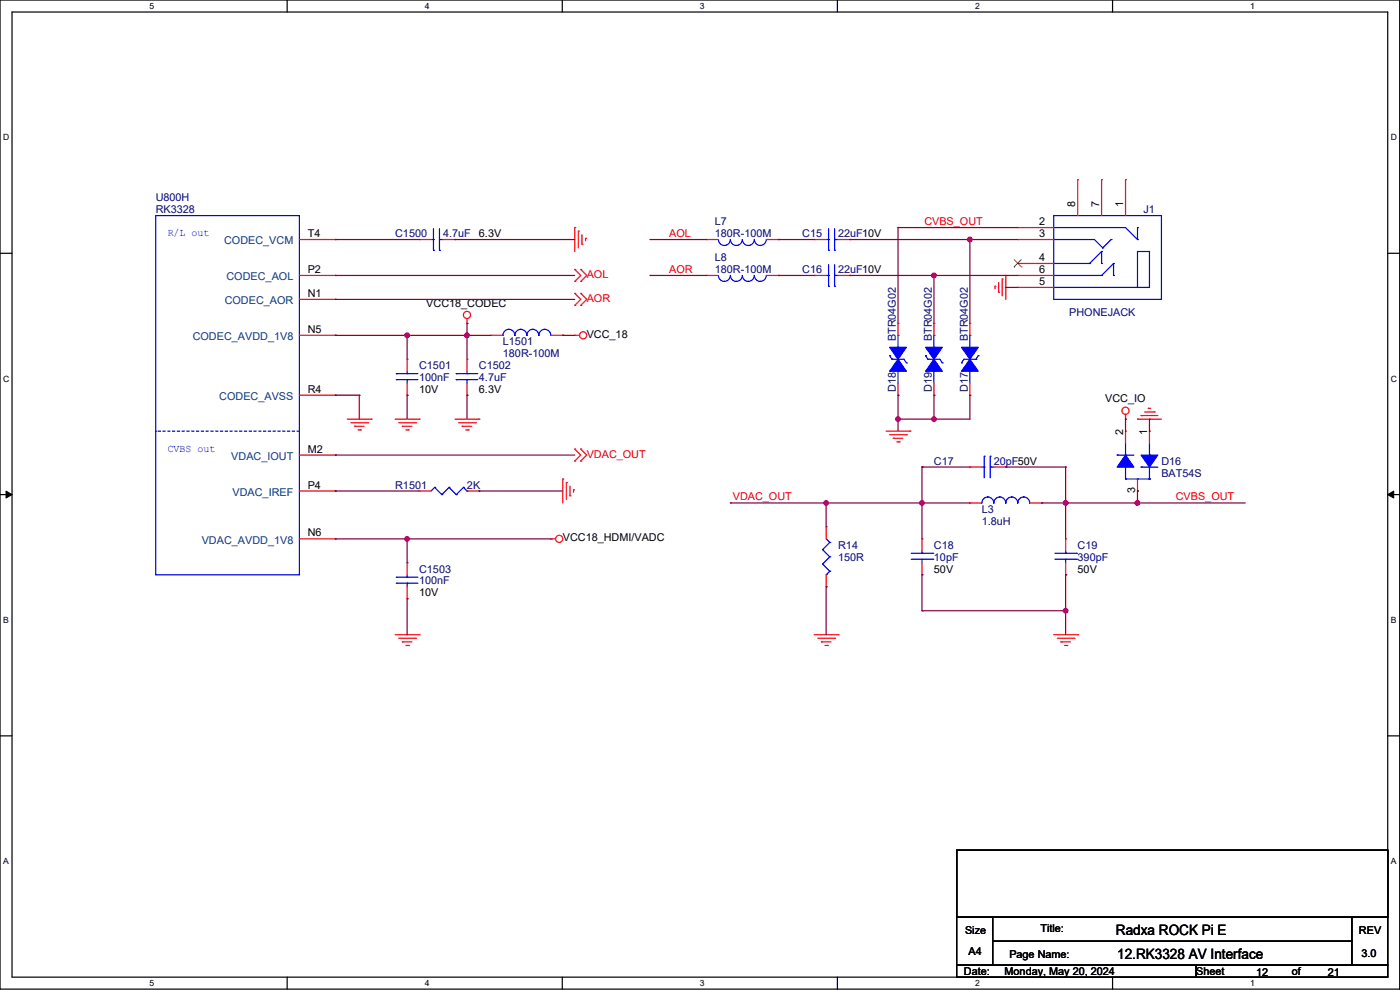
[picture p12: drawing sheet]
<svg xmlns="http://www.w3.org/2000/svg" width="594mm" height="420mm" viewBox="0 0 594 420" stroke-linecap="round" stroke-linejoin="round" font-family="sans-serif">
<path d="M0 0h593.9v419.6h-593.9zM5.1 5.1h583.7v409.4h-583.7z" fill="none" stroke="#000" stroke-width=".51"/>
<g fill="#fff">
<path d="M63.5 .5h2v4.1h-2z"/>
<path d="M63.5 415.1h2v4h-2z"/>
</g>
<path d="M121.8 0v5.1M121.8 414.5v5.1" fill="none" stroke="#000" stroke-width=".51"/>
<g fill="#fff">
<path d="M180.2 .5h2v4.1h-2z"/>
<path d="M180.2 415.1h2v4h-2z"/>
</g>
<path d="M238.6 0v5.1M238.6 414.5v5.1" fill="none" stroke="#000" stroke-width=".51"/>
<g fill="#fff">
<path d="M296.9 .5h2.1v4.1h-2.1z"/>
<path d="M296.9 415.1h2.1v4h-2.1z"/>
</g>
<path d="M355.3 0v5.1M355.3 414.5v5.1" fill="none" stroke="#000" stroke-width=".51"/>
<g fill="#fff">
<path d="M413.7 .5h2v4.1h-2z"/>
<path d="M413.7 415.1h2v4h-2z"/>
</g>
<path d="M472 0v5.1M472 414.5v5.1" fill="none" stroke="#000" stroke-width=".51"/>
<g fill="#fff">
<path d="M530.4 .5h2v4.1h-2z"/>
<path d="M530.4 415.1h2v4h-2z"/>
<path d="M1.3 56.3h2.6v4h-2.6z"/>
<path d="M590.1 56.3h2.6v4h-2.6z"/>
<path d="M1.3 158.6h2.6v4.1h-2.6z"/>
<path d="M590.1 158.6h2.6v4.1h-2.6z"/>
</g>
<path d="M0 107.5h5.1M588.8 107.5h5.1" fill="none" stroke="#000" stroke-width=".51"/>
<g fill="#fff">
<path d="M1.3 261h2.4v4.1h-2.4z"/>
<path d="M590.1 261h2.4v4.1h-2.4z"/>
</g>
<path d="M0 209.8h5.1M588.8 209.8h5.1" fill="none" stroke="#000" stroke-width=".51"/>
<path d="M2.6 208.3l2.5 1.5-2.5 1.5zM588.8 209.8l2.5-1.5v3z" fill="#000" stroke="#000" stroke-width=".42"/>
<g fill="#fff">
<path d="M1.3 363.4h2.4v4h-2.4z"/>
<path d="M590.1 363.4h2.4v4h-2.4z"/>
</g>
<path d="M0 312.2h5.1M588.8 312.2h5.1" fill="none" stroke="#000" stroke-width=".51"/>
<path d="M238.8 203.2v10.2" fill="none" stroke="#f00" stroke-width=".51"/>
<circle cx="238.8" cy="203.2" r=".25" fill="#f00"/>
<path d="M240.3 204.7v7.2" fill="none" stroke="#f00" stroke-width=".51"/>
<circle cx="240.3" cy="204.7" r=".25" fill="#f00"/>
<path d="M241.8 206.3v4" fill="none" stroke="#f00" stroke-width=".51"/>
<circle cx="241.8" cy="210.3" r=".25" fill="#f00"/>
<path d="M243.4 207.8v1" fill="none" stroke="#f00" stroke-width=".51"/>
<circle cx="243.4" cy="207.8" r=".25" fill="#f00"/>
<path d="M167.7 269.3h10.1" fill="none" stroke="#f00" stroke-width=".51"/>
<circle cx="177.8" cy="269.3" r=".25" fill="#f00"/>
<path d="M169.2 270.8h7.1" fill="none" stroke="#f00" stroke-width=".51"/>
<circle cx="176.3" cy="270.8" r=".25" fill="#f00"/>
<path d="M170.7 272.3h4.1" fill="none" stroke="#f00" stroke-width=".51"/>
<circle cx="170.7" cy="272.3" r=".25" fill="#f00"/>
<path d="M172.2 273.8h1" fill="none" stroke="#f00" stroke-width=".51"/>
<circle cx="173.2" cy="273.8" r=".25" fill="#f00"/>
<path d="M167.7 177.8h10.1" fill="none" stroke="#f00" stroke-width=".51"/>
<circle cx="177.8" cy="177.8" r=".25" fill="#f00"/>
<path d="M169.2 179.3h7.1" fill="none" stroke="#f00" stroke-width=".51"/>
<circle cx="176.3" cy="179.3" r=".25" fill="#f00"/>
<path d="M170.7 180.9h4.1" fill="none" stroke="#f00" stroke-width=".51"/>
<circle cx="170.7" cy="180.9" r=".25" fill="#f00"/>
<path d="M172.2 182.4h1" fill="none" stroke="#f00" stroke-width=".51"/>
<circle cx="173.2" cy="182.4" r=".25" fill="#f00"/>
<path d="M193.1 177.8h10.1" fill="none" stroke="#f00" stroke-width=".51"/>
<circle cx="203.2" cy="177.8" r=".25" fill="#f00"/>
<path d="M194.6 179.3h7.1" fill="none" stroke="#f00" stroke-width=".51"/>
<circle cx="201.7" cy="179.3" r=".25" fill="#f00"/>
<path d="M196.1 180.9h4.1" fill="none" stroke="#f00" stroke-width=".51"/>
<circle cx="196.1" cy="180.9" r=".25" fill="#f00"/>
<path d="M197.6 182.4h1" fill="none" stroke="#f00" stroke-width=".51"/>
<circle cx="198.6" cy="182.4" r=".25" fill="#f00"/>
<path d="M147.3 177.8h10.2" fill="none" stroke="#f00" stroke-width=".51"/>
<circle cx="157.5" cy="177.8" r=".25" fill="#f00"/>
<path d="M148.9 179.3h7.1" fill="none" stroke="#f00" stroke-width=".51"/>
<circle cx="156" cy="179.3" r=".25" fill="#f00"/>
<path d="M150.4 180.9h4.1" fill="none" stroke="#f00" stroke-width=".51"/>
<circle cx="150.4" cy="180.9" r=".25" fill="#f00"/>
<path d="M151.9 182.4h1" fill="none" stroke="#f00" stroke-width=".51"/>
<circle cx="152.9" cy="182.4" r=".25" fill="#f00"/>
<path d="M243.9 96.5v10.2" fill="none" stroke="#f00" stroke-width=".51"/>
<circle cx="243.9" cy="96.5" r=".25" fill="#f00"/>
<path d="M245.4 98.1v7.1" fill="none" stroke="#f00" stroke-width=".51"/>
<circle cx="245.4" cy="98.1" r=".25" fill="#f00"/>
<path d="M246.9 99.6v4.1" fill="none" stroke="#f00" stroke-width=".51"/>
<circle cx="246.9" cy="103.7" r=".25" fill="#f00"/>
<path d="M248.4 101.1v1" fill="none" stroke="#f00" stroke-width=".51"/>
<circle cx="248.4" cy="101.1" r=".25" fill="#f00"/>
<path d="M243.9 142.3h2" fill="none" stroke="#f00" stroke-width=".51"/>
<circle cx="243.9" cy="142.3" r=".25" fill="#f00"/>
<g fill="none" stroke="#f00" stroke-width=".51">
<path d="M198.1 135.1v2.1"/>
<circle cx="247.4" cy="142.3" r="1.51"/>
</g>
<circle cx="198.1" cy="137.2" r=".25" fill="#f00"/>
<g fill="none" stroke="#f00" stroke-width=".51">
<path d="M233.7 228.6h2"/>
<circle cx="198.1" cy="133.6" r="1.51"/>
</g>
<circle cx="233.7" cy="228.6" r=".25" fill="#f00"/>
<g fill="none" stroke="#f00" stroke-width=".51">
<path d="M426.7 116.9v10.1"/>
<circle cx="237.2" cy="228.6" r="1.51"/>
</g>
<circle cx="426.7" cy="116.9" r=".25" fill="#f00"/>
<path d="M425.2 118.4v7.1" fill="none" stroke="#f00" stroke-width=".51"/>
<circle cx="425.2" cy="118.4" r=".25" fill="#f00"/>
<path d="M423.7 119.9v4.1" fill="none" stroke="#f00" stroke-width=".51"/>
<circle cx="423.7" cy="124" r=".25" fill="#f00"/>
<path d="M422.2 121.4v1" fill="none" stroke="#f00" stroke-width=".51"/>
<circle cx="422.2" cy="121.4" r=".25" fill="#f00"/>
<path d="M482.6 177.8h10.2" fill="none" stroke="#f00" stroke-width=".51"/>
<circle cx="482.6" cy="177.8" r=".25" fill="#f00"/>
<path d="M484.1 176.3h7.2" fill="none" stroke="#f00" stroke-width=".51"/>
<circle cx="484.1" cy="176.3" r=".25" fill="#f00"/>
<path d="M485.7 174.8h4" fill="none" stroke="#f00" stroke-width=".51"/>
<circle cx="489.7" cy="174.8" r=".25" fill="#f00"/>
<path d="M487.2 173.2h1" fill="none" stroke="#f00" stroke-width=".51"/>
<circle cx="487.2" cy="173.2" r=".25" fill="#f00"/>
<path d="M477.5 175.8v2" fill="none" stroke="#f00" stroke-width=".51"/>
<circle cx="477.5" cy="177.8" r=".25" fill="#f00"/>
<g fill="none" stroke="#f00" stroke-width=".51">
<path d="M447.1 269.3h10.1"/>
<circle cx="477.5" cy="174.3" r="1.51"/>
</g>
<circle cx="457.2" cy="269.3" r=".25" fill="#f00"/>
<path d="M448.6 270.8h7.1" fill="none" stroke="#f00" stroke-width=".51"/>
<circle cx="455.7" cy="270.8" r=".25" fill="#f00"/>
<path d="M450.1 272.3h4.1" fill="none" stroke="#f00" stroke-width=".51"/>
<circle cx="450.1" cy="272.3" r=".25" fill="#f00"/>
<path d="M451.6 273.8h1" fill="none" stroke="#f00" stroke-width=".51"/>
<circle cx="452.6" cy="273.8" r=".25" fill="#f00"/>
<path d="M345.5 269.3h10.1" fill="none" stroke="#f00" stroke-width=".51"/>
<circle cx="355.6" cy="269.3" r=".25" fill="#f00"/>
<path d="M347 270.8h7.1" fill="none" stroke="#f00" stroke-width=".51"/>
<circle cx="354.1" cy="270.8" r=".25" fill="#f00"/>
<path d="M348.5 272.3h4.1" fill="none" stroke="#f00" stroke-width=".51"/>
<circle cx="348.5" cy="272.3" r=".25" fill="#f00"/>
<path d="M350 273.8h1" fill="none" stroke="#f00" stroke-width=".51"/>
<circle cx="351" cy="273.8" r=".25" fill="#f00"/>
<path d="M375.9 182.9h10.2" fill="none" stroke="#f00" stroke-width=".51"/>
<circle cx="386.1" cy="182.9" r=".25" fill="#f00"/>
<path d="M377.5 184.4h7.1" fill="none" stroke="#f00" stroke-width=".51"/>
<circle cx="384.6" cy="184.4" r=".25" fill="#f00"/>
<path d="M379 185.9h4.1" fill="none" stroke="#f00" stroke-width=".51"/>
<circle cx="379" cy="185.9" r=".25" fill="#f00"/>
<path d="M380.5 187.5h1" fill="none" stroke="#f00" stroke-width=".51"/>
<circle cx="381.5" cy="187.5" r=".25" fill="#f00"/>
<path d="M248.9 116.9l-2.5 2.5" fill="none" stroke="#f00" stroke-width=".51"/>
<circle cx="246.4" cy="119.4" r=".25" fill="#f00"/>
<path d="M246.4 114.3l2.5 2.6" fill="none" stroke="#f00" stroke-width=".51"/>
<circle cx="246.4" cy="114.3" r=".25" fill="#f00"/>
<path d="M246.4 116.9l-2.5 2.5" fill="none" stroke="#f00" stroke-width=".51"/>
<circle cx="243.9" cy="119.4" r=".25" fill="#f00"/>
<path d="M243.9 114.3l2.5 2.6" fill="none" stroke="#f00" stroke-width=".51"/>
<circle cx="243.9" cy="114.3" r=".25" fill="#f00"/>
<path d="M248.9 127l-2.5 2.6" fill="none" stroke="#f00" stroke-width=".51"/>
<circle cx="246.4" cy="129.6" r=".25" fill="#f00"/>
<path d="M246.4 124.5l2.5 2.5" fill="none" stroke="#f00" stroke-width=".51"/>
<circle cx="246.4" cy="124.5" r=".25" fill="#f00"/>
<path d="M246.4 127l-2.5 2.6" fill="none" stroke="#f00" stroke-width=".51"/>
<circle cx="243.9" cy="129.6" r=".25" fill="#f00"/>
<path d="M243.9 124.5l2.5 2.5" fill="none" stroke="#f00" stroke-width=".51"/>
<circle cx="243.9" cy="124.5" r=".25" fill="#f00"/>
<path d="M248.9 193.1l-2.5 2.5" fill="none" stroke="#f00" stroke-width=".51"/>
<circle cx="246.4" cy="195.6" r=".25" fill="#f00"/>
<path d="M246.4 190.5l2.5 2.6" fill="none" stroke="#f00" stroke-width=".51"/>
<circle cx="246.4" cy="190.5" r=".25" fill="#f00"/>
<path d="M246.4 193.1l-2.5 2.5" fill="none" stroke="#f00" stroke-width=".51"/>
<circle cx="243.9" cy="195.6" r=".25" fill="#f00"/>
<path d="M243.9 190.5l2.5 2.6" fill="none" stroke="#f00" stroke-width=".51"/>
<circle cx="243.9" cy="190.5" r=".25" fill="#f00"/>
<path d="M405.9 360.7h182.9v28.4h-182.9zM405.9 389.1h15.3v20.4h-15.3zM421.2 389.1h152.4v10.2h-152.4zM421.2 399.3h152.4v10.2h-152.4zM573.6 389.1h15.2v20.4h-15.2zM405.9 409.5h101.6v5h-101.6zM507.5 409.5h81.3v5h-81.3z" fill="none" stroke="#000" stroke-width=".51"/>
<path d="M350.5 116.9h1.1" fill="none" stroke="#00f" stroke-width=".51"/>
<circle cx="351.6" cy="116.9" r=".25" fill="#00f"/>
<path d="M354.1 112.3v9.1" fill="none" stroke="#00f" stroke-width=".51"/>
<circle cx="354.1" cy="121.4" r=".25" fill="#00f"/>
<path d="M351.6 112.3v9.1" fill="none" stroke="#00f" stroke-width=".51"/>
<circle cx="351.6" cy="121.4" r=".25" fill="#00f"/>
<path d="M354.1 116.9h1.5" fill="none" stroke="#00f" stroke-width=".51"/>
<circle cx="354.1" cy="116.9" r=".25" fill="#00f"/>
<path d="M345.5 116.9h5" fill="none" stroke="#f00" stroke-width=".51"/>
<circle cx="345.5" cy="116.9" r=".25" fill="#f00"/>
<path d="M355.6 116.9h5.1" fill="none" stroke="#f00" stroke-width=".51"/>
<circle cx="360.7" cy="116.9" r=".25" fill="#f00"/>
<path d="M172.7 243.9v1" fill="none" stroke="#00f" stroke-width=".51"/>
<circle cx="172.7" cy="244.9" r=".25" fill="#00f"/>
<path d="M168.2 247.4h9.1" fill="none" stroke="#00f" stroke-width=".51"/>
<circle cx="168.2" cy="247.4" r=".25" fill="#00f"/>
<path d="M168.2 244.9h9.1" fill="none" stroke="#00f" stroke-width=".51"/>
<circle cx="168.2" cy="244.9" r=".25" fill="#00f"/>
<path d="M172.7 247.4v1.5" fill="none" stroke="#00f" stroke-width=".51"/>
<circle cx="172.7" cy="247.4" r=".25" fill="#00f"/>
<path d="M172.7 238.8v5.1" fill="none" stroke="#f00" stroke-width=".51"/>
<circle cx="172.7" cy="238.8" r=".25" fill="#f00"/>
<path d="M172.7 248.9v5.1" fill="none" stroke="#f00" stroke-width=".51"/>
<circle cx="172.7" cy="254" r=".25" fill="#f00"/>
<path d="M172.7 157.5v1" fill="none" stroke="#00f" stroke-width=".51"/>
<circle cx="172.7" cy="158.5" r=".25" fill="#00f"/>
<path d="M168.2 161.1h9.1" fill="none" stroke="#00f" stroke-width=".51"/>
<circle cx="168.2" cy="161.1" r=".25" fill="#00f"/>
<path d="M168.2 158.5h9.1" fill="none" stroke="#00f" stroke-width=".51"/>
<circle cx="168.2" cy="158.5" r=".25" fill="#00f"/>
<path d="M172.7 161.1v1.5" fill="none" stroke="#00f" stroke-width=".51"/>
<circle cx="172.7" cy="161.1" r=".25" fill="#00f"/>
<path d="M172.7 152.4v5.1" fill="none" stroke="#f00" stroke-width=".51"/>
<circle cx="172.7" cy="152.4" r=".25" fill="#f00"/>
<path d="M172.7 162.6v5.1" fill="none" stroke="#f00" stroke-width=".51"/>
<circle cx="172.7" cy="167.7" r=".25" fill="#f00"/>
<path d="M447.1 121.9h35.5" fill="none" stroke="#00f" stroke-width=".51"/>
<circle cx="447.1" cy="121.9" r=".25" fill="#00f"/>
<path d="M447.1 111.8h15.2" fill="none" stroke="#00f" stroke-width=".51"/>
<circle cx="462.3" cy="111.8" r=".25" fill="#00f"/>
<path d="M447.1 96.5h30.4" fill="none" stroke="#00f" stroke-width=".51"/>
<circle cx="447.1" cy="96.5" r=".25" fill="#00f"/>
<path d="M447.1 101.6h17.2" fill="none" stroke="#00f" stroke-width=".51"/>
<circle cx="447.1" cy="101.6" r=".25" fill="#00f"/>
<path d="M464.3 101.6l3.6 3.6" fill="none" stroke="#00f" stroke-width=".51"/>
<circle cx="467.9" cy="105.2" r=".25" fill="#00f"/>
<path d="M471.4 101.6l-3.5 3.6" fill="none" stroke="#00f" stroke-width=".51"/>
<circle cx="471.4" cy="101.6" r=".25" fill="#00f"/>
<path d="M447.1 91.5h45.7v35.5h-45.7zM447.1 116.9h20.3M482.6 106.7h5.1v15.2h-5.1z" fill="none" stroke="#00f" stroke-width=".51"/>
<circle cx="467.4" cy="116.9" r=".25" fill="#00f"/>
<path d="M472.5 111.8l-5.1 5.1" fill="none" stroke="#00f" stroke-width=".51"/>
<circle cx="472.5" cy="111.8" r=".25" fill="#00f"/>
<path d="M472.5 111.8v5.1" fill="none" stroke="#00f" stroke-width=".51"/>
<circle cx="472.5" cy="116.9" r=".25" fill="#00f"/>
<path d="M477.5 96.5l5.1 5.1" fill="none" stroke="#00f" stroke-width=".51"/>
<circle cx="482.6" cy="101.6" r=".25" fill="#00f"/>
<path d="M482.6 96.5v5.1" fill="none" stroke="#00f" stroke-width=".51"/>
<circle cx="482.6" cy="96.5" r=".25" fill="#00f"/>
<path d="M467.4 106.7l-5.1 5.1" fill="none" stroke="#00f" stroke-width=".51"/>
<circle cx="467.4" cy="106.7" r=".25" fill="#00f"/>
<path d="M467.4 106.7v5.1" fill="none" stroke="#00f" stroke-width=".51"/>
<circle cx="467.4" cy="111.8" r=".25" fill="#00f"/>
<path d="M431.8 111.8h15.3" fill="none" stroke="#f00" stroke-width=".51"/>
<circle cx="431.8" cy="111.8" r=".25" fill="#f00"/>
<path d="M430.2 113.3h.1M430.2 110.1l3.2 3.2M433.4 113.3h.1M433.4 110.1l-3.2 3.2" fill="none" stroke="#804000" stroke-width=".42"/>
<path d="M431.8 121.9h15.3" fill="none" stroke="#f00" stroke-width=".51"/>
<circle cx="431.8" cy="121.9" r=".25" fill="#f00"/>
<path d="M431.8 101.6h15.3" fill="none" stroke="#f00" stroke-width=".51"/>
<circle cx="431.8" cy="101.6" r=".25" fill="#f00"/>
<path d="M431.8 116.9h15.3" fill="none" stroke="#f00" stroke-width=".51"/>
<circle cx="431.8" cy="116.9" r=".25" fill="#f00"/>
<path d="M431.8 96.5h15.3" fill="none" stroke="#f00" stroke-width=".51"/>
<circle cx="431.8" cy="96.5" r=".25" fill="#f00"/>
<path d="M477.5 76.2v15.3" fill="none" stroke="#f00" stroke-width=".51"/>
<circle cx="477.5" cy="76.2" r=".25" fill="#f00"/>
<path d="M467.4 76.2v15.3" fill="none" stroke="#f00" stroke-width=".51"/>
<circle cx="467.4" cy="76.2" r=".25" fill="#f00"/>
<path d="M457.2 76.2v15.3" fill="none" stroke="#f00" stroke-width=".51"/>
<circle cx="457.2" cy="76.2" r=".25" fill="#f00"/>
<path d="M213.4 142.3a2.53 2.53 0 0 1 2.5-2.6 2.53 2.53 0 0 1 2.5 2.6M218.5 142.3a2.53 2.53 0 0 1 2.5-2.6 2.53 2.53 0 0 1 2.5 2.6 2.53 2.53 0 0 1 2.6-2.6 2.53 2.53 0 0 1 2.5 2.6 2.53 2.53 0 0 1 2.6-2.6 2.53 2.53 0 0 1 2.5 2.6" fill="none" stroke="#00f" stroke-width=".51"/>
<path d="M233.7 142.3h5.1" fill="none" stroke="#f00" stroke-width=".51"/>
<circle cx="238.8" cy="142.3" r=".25" fill="#f00"/>
<path d="M208.3 142.3h5.1" fill="none" stroke="#f00" stroke-width=".51"/>
<circle cx="208.3" cy="142.3" r=".25" fill="#f00"/>
<path d="M452.1 233.7v1" fill="none" stroke="#00f" stroke-width=".51"/>
<circle cx="452.1" cy="234.7" r=".25" fill="#00f"/>
<path d="M447.6 237.3h9.1" fill="none" stroke="#00f" stroke-width=".51"/>
<circle cx="456.7" cy="237.3" r=".25" fill="#00f"/>
<path d="M447.6 234.7h9.1" fill="none" stroke="#00f" stroke-width=".51"/>
<circle cx="456.7" cy="234.7" r=".25" fill="#00f"/>
<path d="M452.1 237.3v1.5" fill="none" stroke="#00f" stroke-width=".51"/>
<circle cx="452.1" cy="237.3" r=".25" fill="#00f"/>
<path d="M452.1 228.6v5.1" fill="none" stroke="#f00" stroke-width=".51"/>
<circle cx="452.1" cy="228.6" r=".25" fill="#f00"/>
<path d="M452.1 238.8v5.1" fill="none" stroke="#f00" stroke-width=".51"/>
<circle cx="452.1" cy="243.9" r=".25" fill="#f00"/>
<path d="M409 152.4h5" fill="none" stroke="#00f" stroke-width=".51"/>
<circle cx="414" cy="152.4" r=".25" fill="#00f"/>
<path d="M411.5 157.5v5.1" fill="none" stroke="#00f" stroke-width=".51"/>
<circle cx="411.5" cy="157.5" r=".25" fill="#00f"/>
<path d="M411.5 142.3v5" fill="none" stroke="#00f" stroke-width=".51"/>
<circle cx="411.5" cy="142.3" r=".25" fill="#00f"/>
<path d="M411.5 152.4l3.6 5.1h-7.2z" fill-rule="evenodd" fill="#00f" stroke="#00f" stroke-width=".51"/>
<path d="M409 152.4l-1.1 1.5" fill="none" stroke="#00f" stroke-width=".51"/>
<circle cx="407.9" cy="153.9" r=".25" fill="#00f"/>
<path d="M415.1 150.9l-1.1 1.5" fill="none" stroke="#00f" stroke-width=".51"/>
<circle cx="415.1" cy="150.9" r=".25" fill="#00f"/>
<path d="M407.9 147.3h7.2l-3.6 5.1z" fill-rule="evenodd" fill="#00f" stroke="#00f" stroke-width=".51"/>
<path d="M411.5 162.6v5.1" fill="none" stroke="#f00" stroke-width=".51"/>
<circle cx="411.5" cy="167.7" r=".25" fill="#f00"/>
<path d="M411.5 137.2v5.1" fill="none" stroke="#f00" stroke-width=".51"/>
<circle cx="411.5" cy="137.2" r=".25" fill="#f00"/>
<path d="M184.4 206.8l-1.5 1.5" fill="none" stroke="#00f" stroke-width=".51"/>
<circle cx="184.4" cy="206.8" r=".25" fill="#00f"/>
<path d="M184.4 206.8l3.1 3" fill="none" stroke="#00f" stroke-width=".51"/>
<circle cx="187.5" cy="209.8" r=".25" fill="#00f"/>
<path d="M190.5 206.8l-3 3" fill="none" stroke="#00f" stroke-width=".51"/>
<circle cx="190.5" cy="206.8" r=".25" fill="#00f"/>
<path d="M190.5 206.8l3.1 3" fill="none" stroke="#00f" stroke-width=".51"/>
<circle cx="193.6" cy="209.8" r=".25" fill="#00f"/>
<path d="M196.6 206.8l-3 3" fill="none" stroke="#00f" stroke-width=".51"/>
<circle cx="196.6" cy="206.8" r=".25" fill="#00f"/>
<path d="M196.6 206.8l1.5 1.5" fill="none" stroke="#00f" stroke-width=".51"/>
<circle cx="198.1" cy="208.3" r=".25" fill="#00f"/>
<path d="M177.8 208.3h5.1" fill="none" stroke="#f00" stroke-width=".51"/>
<circle cx="177.8" cy="208.3" r=".25" fill="#f00"/>
<path d="M198.1 208.3h5.1" fill="none" stroke="#f00" stroke-width=".51"/>
<circle cx="203.2" cy="208.3" r=".25" fill="#f00"/>
<path d="M198.1 157.5v1" fill="none" stroke="#00f" stroke-width=".51"/>
<circle cx="198.1" cy="158.5" r=".25" fill="#00f"/>
<path d="M193.6 161.1h9.1" fill="none" stroke="#00f" stroke-width=".51"/>
<circle cx="193.6" cy="161.1" r=".25" fill="#00f"/>
<path d="M193.6 158.5h9.1" fill="none" stroke="#00f" stroke-width=".51"/>
<circle cx="193.6" cy="158.5" r=".25" fill="#00f"/>
<path d="M198.1 161.1v1.5" fill="none" stroke="#00f" stroke-width=".51"/>
<circle cx="198.1" cy="161.1" r=".25" fill="#00f"/>
<path d="M198.1 152.4v5.1" fill="none" stroke="#f00" stroke-width=".51"/>
<circle cx="198.1" cy="152.4" r=".25" fill="#f00"/>
<path d="M198.1 162.6v5.1" fill="none" stroke="#f00" stroke-width=".51"/>
<circle cx="198.1" cy="167.7" r=".25" fill="#f00"/>
<path d="M378.5 152.4h5.1" fill="none" stroke="#00f" stroke-width=".51"/>
<circle cx="378.5" cy="152.4" r=".25" fill="#00f"/>
<path d="M381 157.5v5.1" fill="none" stroke="#00f" stroke-width=".51"/>
<circle cx="381" cy="157.5" r=".25" fill="#00f"/>
<path d="M381 142.3v5" fill="none" stroke="#00f" stroke-width=".51"/>
<circle cx="381" cy="142.3" r=".25" fill="#00f"/>
<path d="M381 152.4l3.6 5.1h-7.1z" fill-rule="evenodd" fill="#00f" stroke="#00f" stroke-width=".51"/>
<path d="M383.6 152.4l1 1.5" fill="none" stroke="#00f" stroke-width=".51"/>
<circle cx="384.6" cy="153.9" r=".25" fill="#00f"/>
<path d="M377.5 150.9l1 1.5" fill="none" stroke="#00f" stroke-width=".51"/>
<circle cx="377.5" cy="150.9" r=".25" fill="#00f"/>
<path d="M377.5 147.3h7.1l-3.6 5.1z" fill-rule="evenodd" fill="#00f" stroke="#00f" stroke-width=".51"/>
<path d="M381 162.6v5.1" fill="none" stroke="#f00" stroke-width=".51"/>
<circle cx="381" cy="167.7" r=".25" fill="#f00"/>
<path d="M381 137.2v5.1" fill="none" stroke="#f00" stroke-width=".51"/>
<circle cx="381" cy="137.2" r=".25" fill="#f00"/>
<path d="M304.8 101.6a2.53 2.53 0 0 0 2.6 2.5l1.1-.2 .8-.7 .6-1.6M309.9 101.6a2.53 2.53 0 0 0 2.6 2.5l1-.2 .9-.7 .6-1.6M315 101.6a2.53 2.53 0 0 0 2.5 2.5l1.1-.2 .9-.7 .6-1.6a2.53 2.53 0 0 0 2.5 2.5l1.1-.2 .9-.7 .5-1.6" fill="none" stroke="#00f" stroke-width=".51"/>
<path d="M325.1 101.6h5.1" fill="none" stroke="#f00" stroke-width=".51"/>
<circle cx="330.2" cy="101.6" r=".25" fill="#f00"/>
<path d="M299.7 101.6h5.1" fill="none" stroke="#f00" stroke-width=".51"/>
<circle cx="299.7" cy="101.6" r=".25" fill="#f00"/>
<path d="M393.7 152.4h5.1" fill="none" stroke="#00f" stroke-width=".51"/>
<circle cx="393.7" cy="152.4" r=".25" fill="#00f"/>
<path d="M396.3 157.5v5.1" fill="none" stroke="#00f" stroke-width=".51"/>
<circle cx="396.3" cy="157.5" r=".25" fill="#00f"/>
<path d="M396.3 142.3v5" fill="none" stroke="#00f" stroke-width=".51"/>
<circle cx="396.3" cy="142.3" r=".25" fill="#00f"/>
<path d="M396.3 152.4l3.5 5.1h-7.1z" fill-rule="evenodd" fill="#00f" stroke="#00f" stroke-width=".51"/>
<path d="M398.8 152.4l1 1.5" fill="none" stroke="#00f" stroke-width=".51"/>
<circle cx="399.8" cy="153.9" r=".25" fill="#00f"/>
<path d="M392.7 150.9l1 1.5" fill="none" stroke="#00f" stroke-width=".51"/>
<circle cx="392.7" cy="150.9" r=".25" fill="#00f"/>
<path d="M392.7 147.3h7.1l-3.5 5.1z" fill-rule="evenodd" fill="#00f" stroke="#00f" stroke-width=".51"/>
<path d="M396.3 162.6v5.1" fill="none" stroke="#f00" stroke-width=".51"/>
<circle cx="396.3" cy="167.7" r=".25" fill="#f00"/>
<path d="M396.3 137.2v5.1" fill="none" stroke="#f00" stroke-width=".51"/>
<circle cx="396.3" cy="137.2" r=".25" fill="#f00"/>
<path d="M350.5 228.6l1.6 1.5" fill="none" stroke="#00f" stroke-width=".51"/>
<circle cx="352.1" cy="230.1" r=".25" fill="#00f"/>
<path d="M352.1 230.1l-3.1 3.1" fill="none" stroke="#00f" stroke-width=".51"/>
<circle cx="349" cy="233.2" r=".25" fill="#00f"/>
<path d="M349 233.2l3.1 3" fill="none" stroke="#00f" stroke-width=".51"/>
<circle cx="352.1" cy="236.2" r=".25" fill="#00f"/>
<path d="M352.1 236.2l-3.1 3.1" fill="none" stroke="#00f" stroke-width=".51"/>
<circle cx="349" cy="239.3" r=".25" fill="#00f"/>
<path d="M349 239.3l3.1 3" fill="none" stroke="#00f" stroke-width=".51"/>
<circle cx="352.1" cy="242.3" r=".25" fill="#00f"/>
<path d="M352.1 242.3l-1.6 1.6" fill="none" stroke="#00f" stroke-width=".51"/>
<circle cx="350.5" cy="243.9" r=".25" fill="#00f"/>
<path d="M350.5 223.5v5.1" fill="none" stroke="#f00" stroke-width=".51"/>
<circle cx="350.5" cy="223.5" r=".25" fill="#f00"/>
<path d="M350.5 243.9v5" fill="none" stroke="#f00" stroke-width=".51"/>
<circle cx="350.5" cy="248.9" r=".25" fill="#f00"/>
<path d="M182.9 101.6h1" fill="none" stroke="#00f" stroke-width=".51"/>
<circle cx="183.9" cy="101.6" r=".25" fill="#00f"/>
<path d="M186.5 97v9.2" fill="none" stroke="#00f" stroke-width=".51"/>
<circle cx="186.5" cy="106.2" r=".25" fill="#00f"/>
<path d="M183.9 97v9.2" fill="none" stroke="#00f" stroke-width=".51"/>
<circle cx="183.9" cy="106.2" r=".25" fill="#00f"/>
<path d="M186.5 101.6h1.5" fill="none" stroke="#00f" stroke-width=".51"/>
<circle cx="186.5" cy="101.6" r=".25" fill="#00f"/>
<path d="M177.8 101.6h5.1" fill="none" stroke="#f00" stroke-width=".51"/>
<circle cx="177.8" cy="101.6" r=".25" fill="#f00"/>
<path d="M188 101.6h5.1" fill="none" stroke="#f00" stroke-width=".51"/>
<circle cx="193.1" cy="101.6" r=".25" fill="#f00"/>
<path d="M484.1 198.1h7.2" fill="none" stroke="#00f" stroke-width=".51"/>
<circle cx="484.1" cy="198.1" r=".25" fill="#00f"/>
<path d="M487.7 188v5.1" fill="none" stroke="#00f" stroke-width=".51"/>
<circle cx="487.7" cy="193.1" r=".25" fill="#00f"/>
<path d="M487.7 198.1v5.1" fill="none" stroke="#00f" stroke-width=".51"/>
<circle cx="487.7" cy="203.2" r=".25" fill="#00f"/>
<g fill="#00f" stroke="#00f" stroke-width=".51">
<path d="M484.1 193.1h7.2l-3.6 5z" fill-rule="evenodd"/>
<path d="M477.5 193.1l3.6 5h-7.1z" fill-rule="evenodd"/>
</g>
<path d="M474 193.1h7.1" fill="none" stroke="#00f" stroke-width=".51"/>
<circle cx="474" cy="193.1" r=".25" fill="#00f"/>
<path d="M477.5 188v5.1" fill="none" stroke="#00f" stroke-width=".51"/>
<circle cx="477.5" cy="193.1" r=".25" fill="#00f"/>
<path d="M477.5 198.1v5.1" fill="none" stroke="#00f" stroke-width=".51"/>
<circle cx="477.5" cy="203.2" r=".25" fill="#00f"/>
<path d="M477.5 203.2h5.1" fill="none" stroke="#00f" stroke-width=".51"/>
<circle cx="482.6" cy="203.2" r=".25" fill="#00f"/>
<path d="M482.6 203.2h5.1" fill="none" stroke="#00f" stroke-width=".51"/>
<circle cx="487.7" cy="203.2" r=".25" fill="#00f"/>
<path d="M487.7 182.9v5.1" fill="none" stroke="#f00" stroke-width=".51"/>
<circle cx="487.7" cy="182.9" r=".25" fill="#f00"/>
<path d="M482.6 203.2v5.1" fill="none" stroke="#f00" stroke-width=".51"/>
<circle cx="482.6" cy="208.3" r=".25" fill="#f00"/>
<path d="M477.5 182.9v5.1" fill="none" stroke="#f00" stroke-width=".51"/>
<circle cx="477.5" cy="182.9" r=".25" fill="#f00"/>
<path d="M416.6 213.4a2.53 2.53 0 0 1 2.5-2.6 2.53 2.53 0 0 1 2.5 2.6h.1a2.53 2.53 0 0 1 2.5-2.6 2.53 2.53 0 0 1 2.5 2.6 2.53 2.53 0 0 1 2.6-2.6 2.53 2.53 0 0 1 2.5 2.6 2.53 2.53 0 0 1 2.6-2.6 2.53 2.53 0 0 1 2.5 2.6" fill="none" stroke="#00f" stroke-width=".51"/>
<path d="M411.5 213.4h5.1" fill="none" stroke="#f00" stroke-width=".51"/>
<circle cx="411.5" cy="213.4" r=".25" fill="#f00"/>
<path d="M436.9 213.4h5.1" fill="none" stroke="#f00" stroke-width=".51"/>
<circle cx="442" cy="213.4" r=".25" fill="#f00"/>
<path d="M416.6 198.1h1" fill="none" stroke="#00f" stroke-width=".51"/>
<circle cx="417.6" cy="198.1" r=".25" fill="#00f"/>
<path d="M420.1 193.6v9.1" fill="none" stroke="#00f" stroke-width=".51"/>
<circle cx="420.1" cy="193.6" r=".25" fill="#00f"/>
<path d="M417.6 193.6v9.1" fill="none" stroke="#00f" stroke-width=".51"/>
<circle cx="417.6" cy="193.6" r=".25" fill="#00f"/>
<path d="M420.1 198.1h1.6" fill="none" stroke="#00f" stroke-width=".51"/>
<circle cx="420.1" cy="198.1" r=".25" fill="#00f"/>
<path d="M411.5 198.1h5.1" fill="none" stroke="#f00" stroke-width=".51"/>
<circle cx="411.5" cy="198.1" r=".25" fill="#f00"/>
<path d="M421.7 198.1h5" fill="none" stroke="#f00" stroke-width=".51"/>
<circle cx="426.7" cy="198.1" r=".25" fill="#f00"/>
<path d="M66.1 91.5h60.9v152.4h-60.9z" fill="none" stroke="#00f" stroke-width=".51"/>
<path d="M127 182.9h-60.9" fill="none" stroke="#00f" stroke-width=".51" stroke-dasharray="1 1"/>
<circle cx="66.1" cy="182.9" r=".25" fill="#00f" stroke-dasharray="1 1"/>
<path d="M127 101.6h15.3" fill="none" stroke="#f00" stroke-width=".51"/>
<circle cx="142.3" cy="101.6" r=".25" fill="#f00"/>
<path d="M127 116.9h15.3" fill="none" stroke="#f00" stroke-width=".51"/>
<circle cx="142.3" cy="116.9" r=".25" fill="#f00"/>
<path d="M127 127h15.3" fill="none" stroke="#f00" stroke-width=".51"/>
<circle cx="142.3" cy="127" r=".25" fill="#f00"/>
<path d="M127 142.3h15.3" fill="none" stroke="#f00" stroke-width=".51"/>
<circle cx="142.3" cy="142.3" r=".25" fill="#f00"/>
<path d="M127 167.7h15.3" fill="none" stroke="#f00" stroke-width=".51"/>
<circle cx="142.3" cy="167.7" r=".25" fill="#f00"/>
<path d="M127 193.1h15.3" fill="none" stroke="#f00" stroke-width=".51"/>
<circle cx="142.3" cy="193.1" r=".25" fill="#f00"/>
<path d="M127 208.3h15.3" fill="none" stroke="#f00" stroke-width=".51"/>
<circle cx="142.3" cy="208.3" r=".25" fill="#f00"/>
<path d="M127 228.6h15.3" fill="none" stroke="#f00" stroke-width=".51"/>
<circle cx="142.3" cy="228.6" r=".25" fill="#f00"/>
<path d="M350.5 101.6h1.1" fill="none" stroke="#00f" stroke-width=".51"/>
<circle cx="351.6" cy="101.6" r=".25" fill="#00f"/>
<path d="M354.1 97v9.2" fill="none" stroke="#00f" stroke-width=".51"/>
<circle cx="354.1" cy="106.2" r=".25" fill="#00f"/>
<path d="M351.6 97v9.2" fill="none" stroke="#00f" stroke-width=".51"/>
<circle cx="351.6" cy="106.2" r=".25" fill="#00f"/>
<path d="M354.1 101.6h1.5" fill="none" stroke="#00f" stroke-width=".51"/>
<circle cx="354.1" cy="101.6" r=".25" fill="#00f"/>
<path d="M345.5 101.6h5" fill="none" stroke="#f00" stroke-width=".51"/>
<circle cx="345.5" cy="101.6" r=".25" fill="#f00"/>
<path d="M355.6 101.6h5.1" fill="none" stroke="#f00" stroke-width=".51"/>
<circle cx="360.7" cy="101.6" r=".25" fill="#f00"/>
<path d="M304.8 116.9a2.53 2.53 0 0 0 2.6 2.5l1.1-.3 .8-.7 .6-1.5M309.9 116.9a2.53 2.53 0 0 0 2.6 2.5l1-.3 .9-.7 .6-1.5M315 116.9a2.53 2.53 0 0 0 2.5 2.5l1.1-.3 .9-.7 .6-1.5a2.53 2.53 0 0 0 2.5 2.5l1.1-.3 .9-.7 .5-1.5" fill="none" stroke="#00f" stroke-width=".51"/>
<path d="M325.1 116.9h5.1" fill="none" stroke="#f00" stroke-width=".51"/>
<circle cx="330.2" cy="116.9" r=".25" fill="#f00"/>
<path d="M299.7 116.9h5.1" fill="none" stroke="#f00" stroke-width=".51"/>
<circle cx="299.7" cy="116.9" r=".25" fill="#f00"/>
<path d="M391.2 233.7v1" fill="none" stroke="#00f" stroke-width=".51"/>
<circle cx="391.2" cy="234.7" r=".25" fill="#00f"/>
<path d="M386.6 237.3h9.2" fill="none" stroke="#00f" stroke-width=".51"/>
<circle cx="395.8" cy="237.3" r=".25" fill="#00f"/>
<path d="M386.6 234.7h9.2" fill="none" stroke="#00f" stroke-width=".51"/>
<circle cx="395.8" cy="234.7" r=".25" fill="#00f"/>
<path d="M391.2 237.3v1.5" fill="none" stroke="#00f" stroke-width=".51"/>
<circle cx="391.2" cy="237.3" r=".25" fill="#00f"/>
<path d="M391.2 228.6v5.1" fill="none" stroke="#f00" stroke-width=".51"/>
<circle cx="391.2" cy="228.6" r=".25" fill="#f00"/>
<path d="M391.2 238.8v5.1" fill="none" stroke="#f00" stroke-width=".51"/>
<circle cx="391.2" cy="243.9" r=".25" fill="#f00"/>
<path d="M142.3 208.3h35.5" fill="none" stroke="#800040" stroke-width=".51"/>
<circle cx="142.3" cy="208.3" r=".25" fill="#800040"/>
<path d="M203.2 208.3h35.6" fill="none" stroke="#800040" stroke-width=".51"/>
<circle cx="203.2" cy="208.3" r=".25" fill="#800040"/>
<path d="M172.7 254v15.3" fill="none" stroke="#800040" stroke-width=".51"/>
<circle cx="172.7" cy="254" r=".25" fill="#800040"/>
<path d="M172.7 228.6v10.2" fill="none" stroke="#800040" stroke-width=".51"/>
<circle cx="172.7" cy="228.6" r=".25" fill="#800040"/>
<path d="M172.7 228.6h61" fill="none" stroke="#800040" stroke-width=".51"/>
<circle cx="172.7" cy="228.6" r=".25" fill="#800040"/>
<path d="M172.7 167.7v10.1" fill="none" stroke="#800040" stroke-width=".51"/>
<circle cx="172.7" cy="167.7" r=".25" fill="#800040"/>
<path d="M198.1 167.7v10.1" fill="none" stroke="#800040" stroke-width=".51"/>
<circle cx="198.1" cy="167.7" r=".25" fill="#800040"/>
<path d="M198.1 137.2v5.1" fill="none" stroke="#800040" stroke-width=".51"/>
<circle cx="198.1" cy="137.2" r=".25" fill="#800040"/>
<circle cx="198.1" cy="142.3" r="1.01" fill="#f0f" stroke="#f0f" stroke-width=".51"/>
<path d="M172.7 142.3h25.4" fill="none" stroke="#800040" stroke-width=".51"/>
<circle cx="172.7" cy="142.3" r=".25" fill="#800040"/>
<path d="M142.3 142.3h30.4" fill="none" stroke="#800040" stroke-width=".51"/>
<circle cx="142.3" cy="142.3" r=".25" fill="#800040"/>
<circle cx="172.7" cy="142.3" r="1.01" fill="#f0f" stroke="#f0f" stroke-width=".51"/>
<path d="M142.3 116.9h101.6" fill="none" stroke="#800040" stroke-width=".51"/>
<circle cx="142.3" cy="116.9" r=".25" fill="#800040"/>
<path d="M142.3 127h101.6" fill="none" stroke="#800040" stroke-width=".51"/>
<circle cx="142.3" cy="127" r=".25" fill="#800040"/>
<path d="M142.3 101.6h35.5" fill="none" stroke="#800040" stroke-width=".51"/>
<circle cx="142.3" cy="101.6" r=".25" fill="#800040"/>
<path d="M193.1 101.6h50.8" fill="none" stroke="#800040" stroke-width=".51"/>
<circle cx="193.1" cy="101.6" r=".25" fill="#800040"/>
<path d="M142.3 193.1h101.6" fill="none" stroke="#800040" stroke-width=".51"/>
<circle cx="142.3" cy="193.1" r=".25" fill="#800040"/>
<path d="M142.3 167.7h10.1" fill="none" stroke="#800040" stroke-width=".51"/>
<circle cx="142.3" cy="167.7" r=".25" fill="#800040"/>
<path d="M152.4 167.7v10.1" fill="none" stroke="#800040" stroke-width=".51"/>
<circle cx="152.4" cy="167.7" r=".25" fill="#800040"/>
<path d="M238.8 142.3h5.1" fill="none" stroke="#800040" stroke-width=".51"/>
<circle cx="238.8" cy="142.3" r=".25" fill="#800040"/>
<path d="M198.1 142.3h10.2" fill="none" stroke="#800040" stroke-width=".51"/>
<circle cx="198.1" cy="142.3" r=".25" fill="#800040"/>
<path d="M172.7 142.3v10.1" fill="none" stroke="#800040" stroke-width=".51"/>
<circle cx="172.7" cy="142.3" r=".25" fill="#800040"/>
<path d="M198.1 142.3v10.1" fill="none" stroke="#800040" stroke-width=".51"/>
<circle cx="198.1" cy="142.3" r=".25" fill="#800040"/>
<path d="M142.3 228.6h30.4" fill="none" stroke="#800040" stroke-width=".51"/>
<circle cx="142.3" cy="228.6" r=".25" fill="#800040"/>
<circle cx="172.7" cy="228.6" r="1.01" fill="#f0f" stroke="#f0f" stroke-width=".51"/>
<path d="M275.9 116.9h23.8" fill="none" stroke="#800040" stroke-width=".51"/>
<circle cx="275.9" cy="116.9" r=".25" fill="#800040"/>
<path d="M275.9 101.6h23.8" fill="none" stroke="#800040" stroke-width=".51"/>
<circle cx="275.9" cy="101.6" r=".25" fill="#800040"/>
<path d="M381 167.7v10.1" fill="none" stroke="#800040" stroke-width=".51"/>
<circle cx="381" cy="167.7" r=".25" fill="#800040"/>
<circle cx="381" cy="177.8" r="1.01" fill="#f0f" stroke="#f0f" stroke-width=".51"/>
<path d="M381 177.8h15.3" fill="none" stroke="#800040" stroke-width=".51"/>
<circle cx="381" cy="177.8" r=".25" fill="#800040"/>
<path d="M381 96.5v40.7" fill="none" stroke="#800040" stroke-width=".51"/>
<circle cx="381" cy="96.5" r=".25" fill="#800040"/>
<path d="M396.3 116.9v20.3" fill="none" stroke="#800040" stroke-width=".51"/>
<circle cx="396.3" cy="116.9" r=".25" fill="#800040"/>
<path d="M396.3 116.9h35.5" fill="none" stroke="#800040" stroke-width=".51"/>
<circle cx="396.3" cy="116.9" r=".25" fill="#800040"/>
<path d="M411.5 101.6v35.6" fill="none" stroke="#800040" stroke-width=".51"/>
<circle cx="411.5" cy="101.6" r=".25" fill="#800040"/>
<circle cx="411.5" cy="101.6" r="1.01" fill="#f0f" stroke="#f0f" stroke-width=".51"/>
<path d="M411.5 101.6h20.3" fill="none" stroke="#800040" stroke-width=".51"/>
<circle cx="411.5" cy="101.6" r=".25" fill="#800040"/>
<path d="M360.7 101.6h50.8" fill="none" stroke="#800040" stroke-width=".51"/>
<circle cx="360.7" cy="101.6" r=".25" fill="#800040"/>
<path d="M360.7 116.9h35.6" fill="none" stroke="#800040" stroke-width=".51"/>
<circle cx="360.7" cy="116.9" r=".25" fill="#800040"/>
<circle cx="396.3" cy="116.9" r="1.01" fill="#f0f" stroke="#f0f" stroke-width=".51"/>
<path d="M426.7 121.9h5.1" fill="none" stroke="#800040" stroke-width=".51"/>
<circle cx="426.7" cy="121.9" r=".25" fill="#800040"/>
<path d="M381 96.5h50.8" fill="none" stroke="#800040" stroke-width=".51"/>
<circle cx="381" cy="96.5" r=".25" fill="#800040"/>
<path d="M487.7 177.8v5.1" fill="none" stroke="#800040" stroke-width=".51"/>
<circle cx="487.7" cy="177.8" r=".25" fill="#800040"/>
<path d="M477.5 177.8v5.1" fill="none" stroke="#800040" stroke-width=".51"/>
<circle cx="477.5" cy="177.8" r=".25" fill="#800040"/>
<path d="M482.6 208.3v5.1" fill="none" stroke="#800040" stroke-width=".51"/>
<circle cx="482.6" cy="208.3" r=".25" fill="#800040"/>
<path d="M482.6 213.4h45.7" fill="none" stroke="#800040" stroke-width=".51"/>
<circle cx="482.6" cy="213.4" r=".25" fill="#800040"/>
<circle cx="482.6" cy="213.4" r="1.01" fill="#f0f" stroke="#f0f" stroke-width=".51"/>
<path d="M350.5 213.4h40.7" fill="none" stroke="#800040" stroke-width=".51"/>
<circle cx="350.5" cy="213.4" r=".25" fill="#800040"/>
<path d="M426.7 198.1h25.4" fill="none" stroke="#800040" stroke-width=".51"/>
<circle cx="426.7" cy="198.1" r=".25" fill="#800040"/>
<path d="M391.2 213.4h20.3" fill="none" stroke="#800040" stroke-width=".51"/>
<circle cx="391.2" cy="213.4" r=".25" fill="#800040"/>
<path d="M391.2 198.1h20.3" fill="none" stroke="#800040" stroke-width=".51"/>
<circle cx="391.2" cy="198.1" r=".25" fill="#800040"/>
<path d="M391.2 198.1v15.3" fill="none" stroke="#800040" stroke-width=".51"/>
<circle cx="391.2" cy="198.1" r=".25" fill="#800040"/>
<path d="M452.1 213.4v15.2" fill="none" stroke="#800040" stroke-width=".51"/>
<circle cx="452.1" cy="213.4" r=".25" fill="#800040"/>
<circle cx="452.1" cy="213.4" r="1.01" fill="#f0f" stroke="#f0f" stroke-width=".51"/>
<path d="M391.2 243.9v15.2" fill="none" stroke="#800040" stroke-width=".51"/>
<circle cx="391.2" cy="243.9" r=".25" fill="#800040"/>
<path d="M391.2 259.1h60.9" fill="none" stroke="#800040" stroke-width=".51"/>
<circle cx="391.2" cy="259.1" r=".25" fill="#800040"/>
<circle cx="452.1" cy="259.1" r="1.01" fill="#f0f" stroke="#f0f" stroke-width=".51"/>
<path d="M309.9 213.4h40.6" fill="none" stroke="#800040" stroke-width=".51"/>
<circle cx="309.9" cy="213.4" r=".25" fill="#800040"/>
<path d="M452.1 259.1v10.2" fill="none" stroke="#800040" stroke-width=".51"/>
<circle cx="452.1" cy="259.1" r=".25" fill="#800040"/>
<path d="M452.1 243.9v15.2" fill="none" stroke="#800040" stroke-width=".51"/>
<circle cx="452.1" cy="243.9" r=".25" fill="#800040"/>
<path d="M442 213.4h10.1" fill="none" stroke="#800040" stroke-width=".51"/>
<circle cx="442" cy="213.4" r=".25" fill="#800040"/>
<path d="M452.1 198.1v15.3" fill="none" stroke="#800040" stroke-width=".51"/>
<circle cx="452.1" cy="198.1" r=".25" fill="#800040"/>
<path d="M452.1 213.4h30.5" fill="none" stroke="#800040" stroke-width=".51"/>
<circle cx="452.1" cy="213.4" r=".25" fill="#800040"/>
<path d="M350.5 248.9v20.4" fill="none" stroke="#800040" stroke-width=".51"/>
<circle cx="350.5" cy="248.9" r=".25" fill="#800040"/>
<path d="M391.2 213.4v15.2" fill="none" stroke="#800040" stroke-width=".51"/>
<circle cx="391.2" cy="213.4" r=".25" fill="#800040"/>
<circle cx="391.2" cy="213.4" r="1.01" fill="#f0f" stroke="#f0f" stroke-width=".51"/>
<path d="M350.5 213.4v10.1" fill="none" stroke="#800040" stroke-width=".51"/>
<circle cx="350.5" cy="213.4" r=".25" fill="#800040"/>
<circle cx="350.5" cy="213.4" r="1.01" fill="#f0f" stroke="#f0f" stroke-width=".51"/>
<path d="M396.3 177.8h15.2" fill="none" stroke="#800040" stroke-width=".51"/>
<circle cx="396.3" cy="177.8" r=".25" fill="#800040"/>
<path d="M330.2 101.6h15.3" fill="none" stroke="#800040" stroke-width=".51"/>
<circle cx="330.2" cy="101.6" r=".25" fill="#800040"/>
<path d="M330.2 116.9h15.3" fill="none" stroke="#800040" stroke-width=".51"/>
<circle cx="330.2" cy="116.9" r=".25" fill="#800040"/>
<path d="M411.5 167.7v10.1" fill="none" stroke="#800040" stroke-width=".51"/>
<circle cx="411.5" cy="167.7" r=".25" fill="#800040"/>
<path d="M396.3 167.7v10.1" fill="none" stroke="#800040" stroke-width=".51"/>
<circle cx="396.3" cy="167.7" r=".25" fill="#800040"/>
<circle cx="396.3" cy="177.8" r="1.01" fill="#f0f" stroke="#f0f" stroke-width=".51"/>
<path d="M381 177.8v5.1" fill="none" stroke="#800040" stroke-width=".51"/>
<circle cx="381" cy="177.8" r=".25" fill="#800040"/>
<g fill="#f0f" stroke="#f0f" stroke-width=".51">
<circle cx="198.1" cy="142.3" r="1.01"/>
<circle cx="172.7" cy="142.3" r="1.01"/>
<circle cx="172.7" cy="228.6" r="1.01"/>
<circle cx="381" cy="177.8" r="1.01"/>
<circle cx="411.5" cy="101.6" r="1.01"/>
<circle cx="396.3" cy="116.9" r="1.01"/>
<circle cx="482.6" cy="213.4" r="1.01"/>
<circle cx="452.1" cy="213.4" r="1.01"/>
<circle cx="452.1" cy="259.1" r="1.01"/>
<circle cx="391.2" cy="213.4" r="1.01"/>
<circle cx="350.5" cy="213.4" r="1.01"/>
<circle cx="396.3" cy="177.8" r="1.01"/>
</g>
<g font-size="6.1">
<text x="473.5" y="396.7">Radxa ROCK Pi E</text>
<text x="474" y="406.9">12.RK3328 AV Interface</text>
</g>
<g font-size="4.6" fill="#000080">
<text x="66.1" y="85.4">U800H</text>
<text x="66.1" y="90.5">RK3328</text>
<text x="303.3" y="95.6">L7</text>
<text x="485.2" y="90.5">J1</text>
<text x="167.7" y="100.6">C1500</text>
<text x="188" y="100.6">4.7uF</text>
<text x="303.3" y="100.6">180R-100M</text>
<text x="340.4" y="100.6">C15</text>
<text x="355.6" y="100.6">22uF10V</text>
<text x="303.3" y="110.8">L8</text>
<text x="303.3" y="115.9">180R-100M</text>
<text x="340.4" y="115.9">C16</text>
<text x="355.6" y="115.9">22uF10V</text>
<text x="453.7" y="134.2">PHONEJACK</text>
<text x="213.4" y="146.4">L1501</text>
<text x="380.2" y="144.8" transform="rotate(-90 380.2 144.8)">BTR04G02</text>
<text x="395.4" y="144.8" transform="rotate(-90 395.4 144.8)">BTR04G02</text>
<text x="410.6" y="144.8" transform="rotate(-90 410.6 144.8)">BTR04G02</text>
<text x="213.4" y="151.4">180R-100M</text>
<text x="177.8" y="156.5">C1501</text>
<text x="177.8" y="161.6">100nF</text>
<text x="203.2" y="156.5">C1502</text>
<text x="203.2" y="161.6">4.7uF</text>
<text x="380.2" y="166.1" transform="rotate(-90 380.2 166.1)">D18</text>
<text x="395.4" y="166.1" transform="rotate(-90 395.4 166.1)">D19</text>
<text x="410.6" y="166.1" transform="rotate(-90 410.6 166.1)">D17</text>
<text x="396.3" y="197.2">C17</text>
<text x="421.7" y="197.2">20pF50V</text>
<text x="492.8" y="197.2">D16</text>
<text x="492.8" y="202.2">BAT54S</text>
<text x="167.7" y="207.3">R1501</text>
<text x="198.1" y="207.3">2K</text>
<text x="416.6" y="217.5">L3</text>
<text x="416.6" y="222.6">1.8uH</text>
<text x="355.6" y="232.7">R14</text>
<text x="396.3" y="232.7">C18</text>
<text x="457.2" y="232.7">C19</text>
<text x="355.6" y="237.8">150R</text>
<text x="396.3" y="237.8">10pF</text>
<text x="457.2" y="237.8">390pF</text>
<text x="177.8" y="242.9">C1503</text>
<text x="177.8" y="248">100nF</text>
</g>
<g font-size="4.6">
<text x="456.2" y="87.9" transform="rotate(-90 456.2 87.9)">8</text>
<text x="466.3" y="87.9" transform="rotate(-90 466.3 87.9)">7</text>
<text x="476.5" y="87.9" transform="rotate(-90 476.5 87.9)">1</text>
<text x="440.9" y="95.5">2</text>
<text x="130.6" y="100.6">T4</text>
<text x="203.2" y="100.6">6.3V</text>
<text x="440.9" y="100.6">3</text>
<text x="440.9" y="110.7">4</text>
<text x="130.6" y="115.8">P2</text>
<text x="440.9" y="115.8">6</text>
<text x="130.6" y="126">N1</text>
<text x="440.9" y="120.9">5</text>
<text x="180.9" y="130.1">VCC18_CODEC</text>
<text x="130.6" y="141.2">N5</text>
<text x="248.9" y="143.3">VCC_18</text>
<text x="130.6" y="166.6">R4</text>
<text x="177.8" y="166.7">10V</text>
<text x="203.2" y="166.7">6.3V</text>
<text x="468.9" y="170.8">VCC_IO</text>
<text x="476.5" y="184.4" transform="rotate(-90 476.5 184.4)">2</text>
<text x="486.7" y="184.4" transform="rotate(-90 486.7 184.4)">1</text>
<text x="130.6" y="192">M2</text>
<text x="130.6" y="207.3">P4</text>
<text x="481.6" y="209.3" transform="rotate(-90 481.6 209.3)">3</text>
<text x="130.6" y="227.6">N6</text>
<text x="238.8" y="229.7">VCC18_HDMI/VADC</text>
<text x="396.3" y="242.9">50V</text>
<text x="457.2" y="242.9">50V</text>
<text x="177.8" y="253">10V</text>
<text x="441.5" y="395.3">Title:</text>
<text x="409.5" y="396.3">Size</text>
<text x="576.6" y="396.3">REV</text>
<text x="411" y="404.9">A4</text>
<text x="428.3" y="406.5">Page Name:</text>
<text x="577.6" y="406">3.0</text>
<text x="409" y="413.6">Date:</text>
<text x="426.2" y="413.6">Monday, May 20, 2024</text>
<text x="507.5" y="413.6">Sheet</text>
<text x="548.1" y="413.6">of</text>
<text x="532.9" y="414.1">12</text>
<text x="563.4" y="414.1">21</text>
</g>
<g font-size="4.6" fill="#f00">
<text x="392.2" y="95.4">CVBS_OUT</text>
<text x="284" y="100.6">AOL</text>
<text x="248.9" y="117.9">AOL</text>
<text x="284" y="115.8">AOR</text>
<text x="248.9" y="128.1">AOR</text>
<text x="248.9" y="194.1">VDAC_OUT</text>
<text x="310.9" y="212.3">VDAC_OUT</text>
<text x="498.9" y="212.3">CVBS_OUT</text>
</g>
<g font-size="4.6" fill="#00f">
<text x="71.1" y="100.2">R/L out</text>
<text x="71.1" y="191.6">CVBS out</text>
</g>
<g font-size="4.6" fill="#004080">
<text x="95.1" y="103.7">CODEC_VCM</text>
<text x="96.1" y="118.9">CODEC_AOL</text>
<text x="95.3" y="129.1">CODEC_AOR</text>
<text x="81.8" y="144.3">CODEC_AVDD_1V8</text>
<text x="93" y="169.7">CODEC_AVSS</text>
<text x="98.1" y="195.1">VDAC_IOUT</text>
<text x="98.7" y="210.4">VDAC_IREF</text>
<text x="85.6" y="230.7">VDAC_AVDD_1V8</text>
</g>
<g font-size="3.6">
<text x="63.5" y="3.8">5</text>
<text x="180.2" y="3.8">4</text>
<text x="296.9" y="3.8">3</text>
<text x="413.7" y="3.8">2</text>
<text x="530.4" y="3.8">1</text>
<text x="1.3" y="59.5">D</text>
<text x="590.1" y="59.5">D</text>
<text x="1.3" y="161.9">C</text>
<text x="590.1" y="161.9">C</text>
<text x="1.3" y="264.3">B</text>
<text x="590.1" y="264.3">B</text>
<text x="1.3" y="366.6">A</text>
<text x="590.1" y="366.6">A</text>
<text x="63.5" y="418.3">5</text>
<text x="180.2" y="418.3">4</text>
<text x="296.9" y="418.3">3</text>
<text x="413.7" y="418.3">2</text>
<text x="530.4" y="418.3">1</text>
</g>
</svg>
